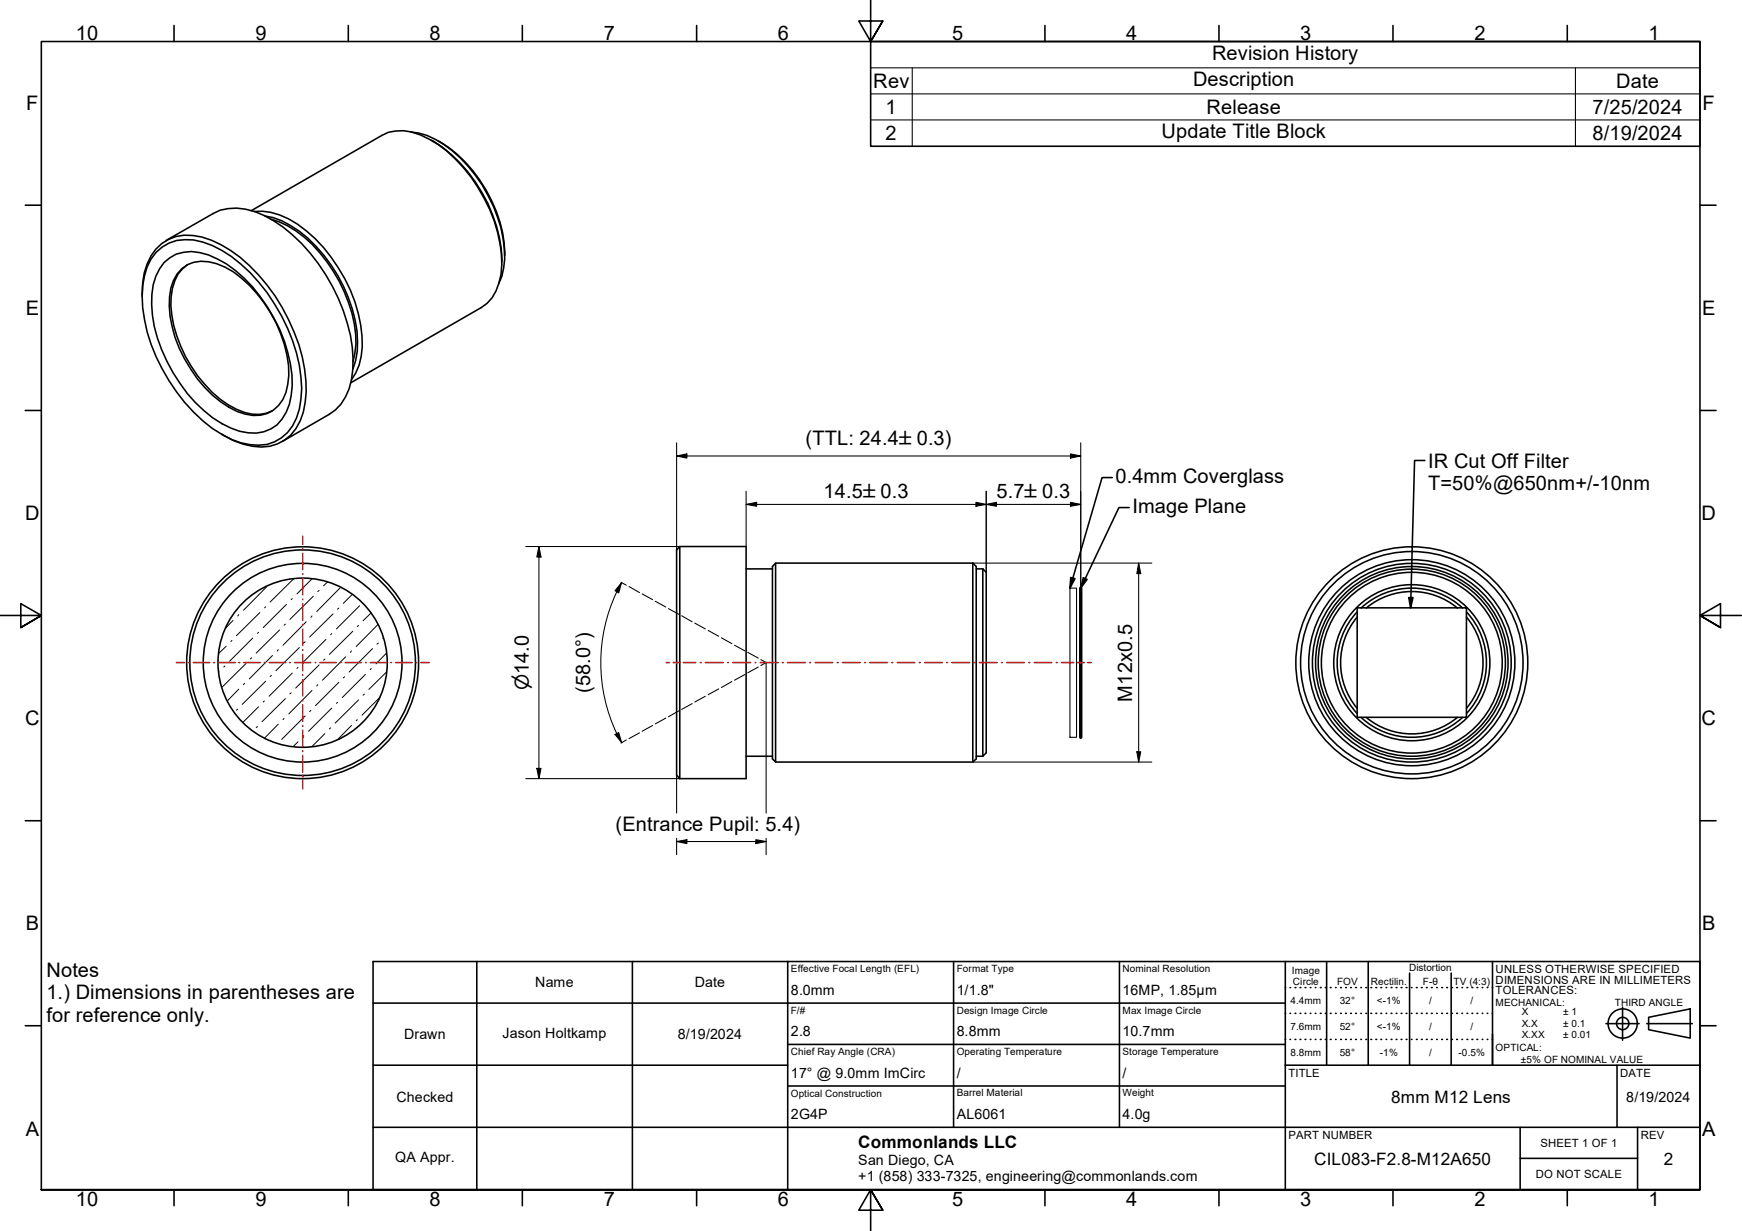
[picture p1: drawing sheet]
<svg xmlns="http://www.w3.org/2000/svg" width="420mm" height="297mm" viewBox="0 0 420 297" stroke-linecap="round" stroke-linejoin="round" font-family="sans-serif">
<!-- layer: Visible (ISO) -->
<g fill="none" stroke="#000" stroke-width=".38">
<path d="M99.1 31.9a19.7 19.7 0 0 1 12 6.2 35.1 35.1 0 0 1 10.6 24.4l-.7 4.2-.7 1.8M104.1 33.8a36.1 36.1 0 0 1 16.9 28.8v.6M105.7 34a33.7 33.7 0 0 1 16 27v.7M40.1 58l11.3-6.5a12 12 0 0 1 10-.5 36.1 36.1 0 0 1 17.1 15.3 40.2 40.2 0 0 1 6.6 22.8 13 13 0 0 1-5.7 10.9l-11.3 6.5M60.6 50.8l31.5-18.1a10.3 10.3 0 0 1 9.3-.1 30.2 30.2 0 0 1 13.9 12.6 35.1 35.1 0 0 1 5.7 18.7 11.8 11.8 0 0 1-4.9 10.3l-31.5 18.2M61.3 51a17.1 17.1 0 0 1 12.6 4.7 37.6 37.6 0 0 1 13.5 27.9 13.5 13.5 0 0 1-2.6 8M63.9 52.1a18.9 18.9 0 0 1 10.3 5.4 36.6 36.6 0 0 1 12 24.9v2.4l-.4 2.2-.6 1.9M65.3 52.9a25.1 25.1 0 0 1 13.5 10.2 34.7 34.7 0 0 1 7.1 19.9l-.7 4.2M34.3 71.6a16.6 16.6 0 0 1 3.3-11.5 10.4 10.4 0 0 1 11.1-2.9 29.5 29.5 0 0 1 13.7 9.1 45.3 45.3 0 0 1 11.4 25.6 19.7 19.7 0 0 1-2.4 11.5 10.1 10.1 0 0 1-10.5 4.3 19.7 19.7 0 0 1-7.4-2.9M37.7 60.9a10.4 10.4 0 0 1 11.2-2.5 29.3 29.3 0 0 1 13.5 9.7 42.8 42.8 0 0 1 10.4 25.6 16.1 16.1 0 0 1-3.5 10.7 9.8 9.8 0 0 1-9 2.9 21.5 21.5 0 0 1-11.4-5.8 44.4 44.4 0 0 1-14.5-27.2 20 20 0 0 1 2-11.8zM39.6 63.4a9.8 9.8 0 0 1 10.7-1.9 29.6 29.6 0 0 1 14.2 12.6 35.3 35.3 0 0 1 6 19 13.4 13.4 0 0 1-3.7 9.4 10.3 10.3 0 0 1-11.1 .8 31.4 31.4 0 0 1-14-13.4 33.4 33.4 0 0 1-5.1-18.9 13 13 0 0 1 3-7.6zM43.9 64.8a8.1 8.1 0 0 1 8.3-1.2 25.8 25.8 0 0 1 13 11.8 29.7 29.7 0 0 1 4.5 15.1 10.5 10.5 0 0 1-3.8 8.5 7.9 7.9 0 0 1-6.7 .9 23.8 23.8 0 0 1-13.2-10.9 28.3 28.3 0 0 1-5.1-17.4 10 10 0 0 1 3-6.8z"/>
<path d="M45.2 63.9a8.4 8.4 0 0 0-3.6 5.7 23.8 23.8 0 0 0 2 14 31.3 31.3 0 0 0 11.4 14 12.2 12.2 0 0 0 9.1 2.1l1.6-.5M164 131.9h16v56h-16l-.8-.8v-54.4zM164 131.9v56M180 137.3h6.3M187.1 135.9v48M234.6 135.9h-47.5l-.8 .8v46.4l.8 .8M234.6 135.9l.9 .8v46.4l-.9 .8M234.6 135.9v48M235.5 137.3h1.5M237 137.3l.9 .8v43.6l-.9 .8M237 137.3v45.2M327.3 147.7a18 18 0 0 0 0 24.4"/>
<path d="M327.3 148.9a17.2 17.2 0 0 0 0 22M327.3 146.7h26.4v26.4h-26.4zM328.3 146.7a18 18 0 0 1 24.5 0M351.5 146.7a17.2 17.2 0 0 0-22 0M353.7 148.9a17.2 17.2 0 0 1 0 22M353.7 147.7a18 18 0 0 1 0 24.5M328.3 173.1a18 18 0 0 0 24.5 0M329.5 173.1a17.2 17.2 0 0 0 22 0M180 182.5h6.3M187.1 183.9h47.5M235.5 182.5h1.5"/>
<circle cx="73" cy="159.9" r="27.2"/>
<circle cx="73" cy="159.9" r="28"/>
<circle cx="73" cy="159.9" r="20.4"/>
<circle cx="73" cy="159.9" r="24"/>
<circle cx="340.5" cy="159.9" r="24.9"/>
<circle cx="340.5" cy="159.9" r="22.6"/>
<circle cx="340.5" cy="159.9" r="24"/>
<circle cx="340.5" cy="159.9" r="21.8"/>
<circle cx="340.5" cy="159.9" r="23.2"/>
<circle cx="340.5" cy="159.9" r="28"/>
<circle cx="340.5" cy="159.9" r="26.8"/>
<circle cx="340.5" cy="159.9" r="18.8"/>
</g>
<!-- layer: Hatch (ISO) -->
<g fill="none" stroke="#000" stroke-width=".24">
<path d="M70.8 139.7l-5.6 5.6M75.3 139.6l-3.7 3.7M54.5 155.9l-1.7 1.8M55.9 154.5l-.2 .3M56.2 149.7l-1.7 1.8M57.6 148.3l-.3 .3M60.7 158.7l-.3 .3M61 154l-5.6 5.6M62.4 152.6l-.3 .2M62.7 147.8l-5.7 5.6M64.1 146.4l-.3 .3M64.3 141.6l-5.6 5.6"/>
<path d="M65.7 158.2l-5.6 5.6M67.1 156.8l-.2 .3M67.4 152l-5.6 5.6M68.8 150.6l-.3 .3M69.1 145.8l-5.6 5.6M70.5 144.4l-.3 .3M72.2 156.3l-5.7 5.5M73.6 154.9l-.3 .2M73.9 150l-5.6 5.7M75.2 148.6l-.2 .4M75.6 143.9l-5.7 5.6M77 142.5l-.4 .2"/>
<path d="M78.4 159.1l-.4 .2M78.6 154.3l-5.6 5.6M79 140.4l-1 .9M80 152.9l-.2 .2M80.3 148.1l-5.6 5.6M81.7 146.7l-.3 .3M82 141.9l-5.6 5.7M83.4 158.5l-5.6 5.6M84.8 157.1l-.3 .3M85 143.4l-2.2 2.2M85.1 152.3l-5.7 5.6M86.5 150.9l-.3 .3"/>
<path d="M86.7 146.2l-5.5 5.6M89.5 147.9l-1.9 1.9M89.9 156.5l-5.7 5.7M91.2 150.7l-5.3 5.3M91.2 155.2l-.3 .2M92.5 153.8l-.2 .2M93.2 157.6l-2.5 2.6M52.8 162.1v.1M54.2 160.7l-.2 .3M57.3 171.1l-.3 .3M57.6 166.3l-2.7 2.8M59 164.9l-.3 .3"/>
<path d="M59.3 160.1l-5.6 5.6M62.1 175.3l-.3 .3M62.4 170.5l-3.8 3.8M63.8 169.1l-.3 .3M64.1 164.4l-5.7 5.6M65.5 163l-.3 .2M67.1 174.7l-3.3 3.4M68.5 173.3l-.2 .4M68.8 168.6l-5.6 5.6M70.2 167.2l-.3 .2M70.5 162.4l-5.6 5.6M71.9 179l-1.2 1.1"/>
<path d="M71.9 161l-.3 .3M73.3 177.6l-.3 .2M73.6 172.8l-5.7 5.6M75 171.4l-.3 .3M75.2 166.6l-5.5 5.7M76.6 165.2l-.2 .3M77 160.5l-5.7 5.5M78.4 177l-3.2 3.2M79.8 175.6l-.4 .3M80 170.9l-5.6 5.6M81.4 169.5l-.2 .2M81.7 164.6l-5.6 5.7"/>
<path d="M83.1 163.3l-.3 .3M84.8 175.1l-3.4 3.4M86.2 173.7l-.3 .2M86.5 168.9l-5.7 5.6M87.9 167.5l-.3 .3M88.1 162.7l-5.6 5.6M89.5 161.3l-.2 .3M91.6 168.3l-4.3 4.3M93.3 162.1l-4.3 4.3"/>
</g>
<!-- layer: Sketch Geometry (ISO) -->
<g fill="none" stroke="#000" stroke-width=".25">
<path d="M149.8 140.5l1.3 .7M151.7 141.5l2.5 1.5M154.9 143.3l2.5 1.4M158.1 145.1l2.5 1.4M161.2 146.9l2.6 1.4M164.4 148.6l2.5 1.4M167.6 150.4l2.5 1.4M170.8 152.1l2.6 1.4M174 153.9l2.5 1.4M177.2 155.7l2.5 1.4M180.3 157.4l2.6 1.4M183.5 159.2l1.3 .7-1.3 .7"/>
<path d="M258.1 141.9h1.6v36h-1.6zM151.1 178.5l-1.3 .8M154.2 176.8l-2.5 1.4M157.4 175.1l-2.5 1.4M160.6 173.3l-2.5 1.4M163.8 171.5l-2.6 1.5M166.9 169.8l-2.5 1.4M170.1 168l-2.5 1.4M173.4 166.2l-2.6 1.4M176.5 164.5l-2.5 1.4M179.7 162.7l-2.5 1.4M182.9 161l-2.6 1.4"/>
</g>
<path d="M260.7 141.9v36" fill="none" stroke="#000" stroke-width=".83"/>
<!-- layer: Border (ISO) -->
<g fill="none" stroke="#000" stroke-width=".38">
<path d="M42 6.1v3.9M84 6.1v3.9M126 6.1v3.9M168 6.1v3.9M210 0v10l-2.9-4.9h5.8l-2.9 4.9 2.9-4.9M252 6.1v3.9M294 6.1v3.9M336 6.1v3.9M378 6.1v3.9M6.1 49.5h3.9M410 49.5h3.9M6.1 99h3.9"/>
<path d="M410 99h3.9M0 148.5h10l-5-2.8v5.7l5-2.9-5 2.9M420 148.5h-10l5-2.8v5.7l-5-2.9 5 2.9M6.1 198h3.9M410 198h3.9M6.1 247.5h3.9M410 247.5h3.9M10 287.1v-277.1h400v277.1h-400h400M42 287.1v3.8M84 287.1v3.8M126 287.1v3.8M168 287.1v3.8"/>
<path d="M212.9 292l-2.9-4.9 2.9 4.9h-5.8l2.9-4.9v9.9M252 287.1v3.8M294 287.1v3.8M336 287.1v3.8M378 287.1v3.8"/>
</g>
<!-- layer: Title (ISO) -->
<g fill="none" stroke="#000" stroke-width=".38">
<path d="M115 232v55.1M152.5 232v55.1M190 232h-100v55.1h62.5M190 232h220v55.1h-220M190 232v55.1M230 232v40M270 232v40M310 238.3h.1M310 232v55.1M311.1 238.3h.2M312.4 238.3h.1M313.6 238.3h.2"/>
<path d="M314.8 238.3h.2M316 238.3h.2M317.2 238.3h.2M318.5 238.3h.1M319.7 238.3h.1M320 232v25M320.9 238.3h.2M322.1 238.3h.2M323.3 238.3h.2M324.5 238.3h.2M325.8 238.3h.1M327 238.3h.2"/>
<path d="M328.2 238.3h.2M329.4 238.3h.2M330 232v25M330.6 238.3h.2M331.9 238.3h.1M333.1 238.3h.1M334.3 238.3h.2M335.5 238.3h.2M336.7 238.3h.2M337.9 238.3h.2M339.2 238.3h.1M340 234.8v22.2"/>
<path d="M340.4 238.3h.2M341.6 238.3h.2M342.8 238.3h.2M344 238.3h.2M345.2 238.3h.2M346.5 238.3h.1M347.7 238.3h.2M348.9 238.3h.2M350 234.8v22.2M350.1 238.3h.2M351.3 238.3h.2M352.6 238.3h.1"/>
<path d="M353.8 238.3h.2M355 238.3h.2M356.2 238.3h.2M357.5 238.3h.1M358.7 238.3h.1M359.9 238.3h.1M360 232v25M90 257h100M90 242h220M190 252h120M310 244.5h.1M310 250.8h.1"/>
<path d="M310 257h100M311.1 244.5h.2M311.1 250.8h.2M312.4 244.5h.1M312.4 250.8h.1M313.6 244.5h.2M313.6 250.8h.2M314.8 244.5h.2M314.8 250.8h.2M316 244.5h.2M316 250.8h.2M317.2 244.5h.2"/>
<path d="M317.2 250.8h.2M318.5 244.5h.1M318.5 250.8h.1M319.7 244.5h.1M319.7 250.8h.1M320.9 244.5h.2M320.9 250.8h.2M322.1 244.5h.2M322.1 250.8h.2M323.3 244.5h.2M323.3 250.8h.2M324.5 244.5h.2"/>
<path d="M324.5 250.8h.2M325.8 244.5h.1M325.8 250.8h.1M327 244.5h.2M327 250.8h.2M328.2 244.5h.2M328.2 250.8h.2M329.4 244.5h.2M329.4 250.8h.2M330.6 244.5h.2M330.6 250.8h.2M331.9 244.5h.1"/>
<path d="M331.9 250.8h.1M333.1 244.5h.1M333.1 250.8h.1M334.3 244.5h.2M334.3 250.8h.2M335.5 244.5h.2M335.5 250.8h.2M336.7 244.5h.2M336.7 250.8h.2M337.9 244.5h.2M337.9 250.8h.2M339.2 244.5h.1"/>
<path d="M339.2 250.8h.1M340.4 244.5h.2M340.4 250.8h.2M341.6 244.5h.2M341.6 250.8h.2M342.8 244.5h.2M342.8 250.8h.2M344 244.5h.2M344 250.8h.2M345.2 244.5h.2M345.2 250.8h.2M346.5 244.5h.1"/>
<path d="M346.5 250.8h.1M347.7 244.5h.2M347.7 250.8h.2M348.9 244.5h.2M348.9 250.8h.2M350.1 244.5h.2M350.1 250.8h.2M351.3 244.5h.2M351.3 250.8h.2M352.6 244.5h.1M352.6 250.8h.1M353.8 244.5h.2"/>
<path d="M353.8 250.8h.2M355 244.5h.2M355 250.8h.2M356.2 244.5h.2M356.2 250.8h.2M357.5 244.5h.1M357.5 250.8h.1M358.7 244.5h.1M358.7 250.8h.1M359.9 244.5h.1M359.9 250.8h.1M387.3 247h8.1"/>
<path d="M390 257v15M391.4 243v8M397.2 247h11M397.6 245.5l10.1-2.1v7.1l-10.1-2zM90 272h320M190 262.1h120M366.6 279.5h28.4M366.6 272v15.1M395 272v15.1M152.5 287.1h37.5"/>
<circle cx="391.4" cy="247" r="3.5"/>
<circle cx="391.4" cy="247" r="1.49"/>
</g>
<!-- layer: 0 -->
<path d="M190 287.1h100" fill="none" stroke="#000" stroke-width=".24"/>
<!-- layer: Symbol (ISO) -->
<path d="M210 10h200v25.3h-200zM268.3 115.2h-2.5l-7.7 26.7M343.7 111.1h-2.5l-1 35.6M258.3 139.4l1 .2-1.2 2.3zM261.3 139.4l.9 .4-1.5 2.1zM272.4 122.5h-2.5l-9.2 19.4M339.8 144.2h1l-.6 2.5z" fill="none" stroke="#000" stroke-width=".38"/>
<path d="M210 16.4h200M220 16.4v18.9M380 16.4v18.9M210 22.7h200M210 28.9h200" fill="none" stroke="#000" stroke-width=".25"/>
<path d="M258.3 139.4l1 .2-1.2 2.3zM261.3 139.4l.9 .4-1.5 2.1zM339.8 144.2h1l-.6 2.5z" fill="#000"/>
<!-- layer: Dimension (ISO) -->
<g fill="none" stroke="#000" stroke-width=".25">
<path d="M163.2 110l2.5-.5v1zM163.2 110h97.5M163.2 106.9v25.8M180 118.5v13.4M237.9 118.5v19.6M258.2 109.5l2.5 .5-2.5 .5zM260.7 106.9v35M126.8 131.9h37.2M130 131.9l.5 2.5h-1zM130 131.9v56M180 121.7l2.5-.5v1zM180 121.7h80.7"/>
<path d="M234.6 135.9h43.2M235.4 121.2l2.5 .5-2.5 .5zM237.9 121.7l2.4-.5v1zM258.2 121.2l2.5 .5-2.5 .5zM274.6 135.9l.5 2.5h-.9zM274.6 135.9v48M149.9 140.6l-.7 2.5-.9-.6zM149.9 140.6a39.7 39.7 0 0 0 0 38.6M148.3 177.2l.9-.4 .7 2.4zM184.8 160v36.2M126.8 187.9h37.2M129.5 185.4h1l-.5 2.5z"/>
<path d="M163.2 187.1v9.1M234.6 183.9h43.2M274.2 181.4h.9l-.5 2.5zM163.2 203.1l2.5-.5v1zM163.2 202.3v3.9M163.2 203.1h21.6M182.3 202.6l2.5 .5-2.5 .5zM184.8 202.3v3.9"/>
</g>
<g fill="#000">
<path d="M163.2 110l2.5-.5v1zM258.2 109.5l2.5 .5-2.5 .5zM130 131.9l.5 2.5h-1zM180 121.7l2.5-.5v1zM235.4 121.2l2.5 .5-2.5 .5zM237.9 121.7l2.4-.5v1zM258.2 121.2l2.5 .5-2.5 .5zM274.6 135.9l.5 2.5h-.9zM149.9 140.6l-.7 2.5-.9-.6zM148.3 177.2l.9-.4 .7 2.4zM129.5 185.4h1l-.5 2.5zM274.2 181.4h.9l-.5 2.5z"/>
<path d="M163.2 203.1l2.5-.5v1zM182.3 202.6l2.5 .5-2.5 .5z"/>
</g>
<!-- layer: Center Mark (ISO) -->
<g fill="none" stroke="#f00" stroke-width=".38">
<path d="M73 129.4v2M73 132.4v.1M73 133.5v4M73 138.5v.1M73 139.6v4M42.5 159.9h2M45.5 159.9h.2M46.6 159.9h4M51.6 159.9h.2M52.7 159.9h4M57.7 159.9h.1M58.9 159.9h3.9"/>
<path d="M63.8 159.9h.1M65 159.9h3.9M69.8 159.9h.2M71.1 159.9h3.9M73 144.6v.1M73 145.7v4M73 150.7v.1M73 151.8v4M73 156.8v.1M73 157.9v3.9M76 159.9h.1M77.2 159.9h3.9"/>
<path d="M82.1 159.9h.1M83.2 159.9h4M88.2 159.9h.1M89.3 159.9h4M94.3 159.9h.1M95.4 159.9h4M100.4 159.9h.1M101.5 159.9h2M73 162.9v.1M73 164v3.9M73 169v.1M73 170.1v3.9"/>
<path d="M73 175.1v.1M73 176.2v3.9M73 181.2v.1M73 182.3v4M73 187.2v.2M73 188.4v2"/>
</g>
<!-- layer: Centerline (ISO) -->
<g fill="none" stroke="#f00" stroke-width=".38">
<path d="M160.7 159.9h.8M162.4 159.9h1.6M164.8 159.9h3M168.9 159.9h.2M170.1 159.9h4.3M175.5 159.9h.2M176.7 159.9h4.3M182.1 159.9h.2M183.3 159.9h4.3M188.7 159.9h.2M189.9 159.9h4.3M195.3 159.9h.2"/>
<path d="M196.6 159.9h4.3M201.9 159.9h.2M203.2 159.9h4.3M208.5 159.9h.2M209.8 159.9h4.3M215.1 159.9h.2M216.4 159.9h4.3M221.7 159.9h.2M223 159.9h4.3M228.3 159.9h.2M229.6 159.9h4.3M234.9 159.9h.2"/>
<path d="M236.2 159.9h4.3M241.6 159.9h.1M242.8 159.9h4.3M248.2 159.9h.1M249.4 159.9h4.3M254.8 159.9h.2M256 159.9h3M259.8 159.9h1.7M262.3 159.9h.8"/>
</g>
<g font-size="4.8">
<text x="18.3" y="9.6">10</text>
<text x="61.7" y="9.6">9</text>
<text x="103.6" y="9.6">8</text>
<text x="145.7" y="9.6">7</text>
<text x="187.6" y="9.6">6</text>
<text x="229.6" y="9.6">5</text>
<text x="271.7" y="9.6">4</text>
<text x="313.6" y="9.6">3</text>
<text x="355.7" y="9.6">2</text>
<text x="397.6" y="9.6">1</text>
<text x="292.4" y="14.4">Revision History</text>
<text x="210.6" y="21.2">Rev</text>
<text x="287.8" y="20.8">Description</text>
<text x="389.8" y="21.2">Date</text>
<text x="6.3" y="26.5">F</text>
<text x="213.6" y="27.5">1</text>
<text x="291" y="27.5">Release</text>
<text x="384.1" y="27.5">7/25/2024</text>
<text x="410.7" y="26.5">F</text>
<text x="213.6" y="33.9">2</text>
<text x="280.2" y="33.4">Update Title Block</text>
<text x="384.1" y="33.9">8/19/2024</text>
<text x="6.2" y="76.1">E</text>
<text x="410.5" y="76.1">E</text>
<text x="194.3" y="107.4">(TTL: 24.4±0.3)</text>
<text x="344.4" y="112.8">IR Cut Off Filter</text>
<text x="269" y="116.5">0.4mm Coverglass</text>
<text x="344.4" y="118.3">T=50%@650nm+/-10nm</text>
<text x="6.1" y="125.5">D</text>
<text x="198.6" y="120.1">14.5±0.3</text>
<text x="240.3" y="120.1">5.7±0.3</text>
<text x="273.1" y="123.7">Image Plane</text>
<text x="410.4" y="125.5">D</text>
<text x="142.4" y="167.2" transform="rotate(-90 142.4 167.2)">(58.0°)</text>
<text x="273" y="169.3" transform="rotate(-90 273 169.3)">M12x0.5</text>
<text x="6.1" y="175.1">C</text>
<text x="410.4" y="175.1">C</text>
<text x="148.5" y="200.5">(Entrance Pupil: 5.4)</text>
<text x="6.2" y="224.5">B</text>
<text x="410.5" y="224.5">B</text>
<text x="11.2" y="235.6">Notes</text>
<text x="11.2" y="241.1">1.) Dimensions in parentheses are</text>
<text x="11.2" y="246.6">for reference only.</text>
<text x="6.2" y="274.1">A</text>
<text x="410.5" y="274.1">A</text>
<text x="18.3" y="290.9">10</text>
<text x="61.7" y="290.9">9</text>
<text x="103.6" y="290.9">8</text>
<text x="145.7" y="290.9">7</text>
<text x="187.6" y="290.9">6</text>
<text x="229.6" y="290.9">5</text>
<text x="271.7" y="290.9">4</text>
<text x="313.6" y="290.9">3</text>
<text x="355.7" y="290.9">2</text>
<text x="397.6" y="290.9">1</text>
</g>
<text font-size="4.6" x="127.6" y="166.6" transform="rotate(-90 127.6 166.6)">⌀14.0</text>
<g font-size="4.1">
<text x="335.5" y="266.1">8mm M12 Lens</text>
<text x="207" y="277.1">Commonlands LLC</text>
<text x="317" y="281">CIL083-F2.8-M12A650</text>
<text x="401.3" y="281">2</text>
</g>
<g font-size="3.4">
<text x="129.1" y="238.2">Name</text>
<text x="167.6" y="238.2">Date</text>
<text x="190.8" y="240">8.0mm</text>
<text x="230.8" y="240">1/1.8&quot;</text>
<text x="270.8" y="240">16MP, 1.85µm</text>
<text x="97.5" y="250.7">Drawn</text>
<text x="121.2" y="250.4">Jason Holtkamp</text>
<text x="163.5" y="250.8">8/19/2024</text>
<text x="190.8" y="250">2.8</text>
<text x="230.8" y="250">8.8mm</text>
<text x="270.8" y="250">10.7mm</text>
<text x="190.8" y="260">17° @ 9.0mm ImCirc</text>
<text x="230.8" y="260">/</text>
<text x="270.8" y="260">/</text>
<text x="95.6" y="265.8">Checked</text>
<text x="392.2" y="265.8">8/19/2024</text>
<text x="190.8" y="270.1">2G4P</text>
<text x="230.8" y="270.1">AL6061</text>
<text x="270.8" y="270.1">4.0g</text>
<text x="95.3" y="280.5">QA Appr.</text>
<text x="207" y="281.1">San Diego, CA</text>
<text x="207" y="285">+1 (858) 333-7325, engineering@commonlands.com</text>
</g>
<g font-size="2.7">
<text x="360.7" y="234.8">UNLESS OTHERWISE SPECIFIED</text>
<text x="360.7" y="237.3">DIMENSIONS ARE IN MILLIMETERS</text>
<text x="360.7" y="239.8">TOLERANCES:</text>
<text x="310.8" y="259.8">TITLE</text>
<text x="390.8" y="259.8">DATE</text>
<text x="310.8" y="274.8">PART NUMBER</text>
<text x="395.7" y="274.8">REV</text>
<text x="371.5" y="276.8">SHEET 1 OF 1</text>
<text x="370.5" y="284.3">DO NOT SCALE</text>
</g>
<g font-size="2.4">
<text x="190.8" y="234.6">Effective Focal Length (EFL)</text>
<text x="230.8" y="234.6">Format Type</text>
<text x="270.8" y="234.6">Nominal Resolution</text>
<text x="311.6" y="235">Image</text>
<text x="311.8" y="237.8">Circle</text>
<text x="322.5" y="237.7">FOV</text>
<text x="330.6" y="237.7">Rectilin.</text>
<text x="339.9" y="234.3">Distortion</text>
<text x="343.2" y="237.7">F-θ</text>
<text x="350.6" y="237.7">TV (4:3)</text>
<text x="190.8" y="244.6">F/#</text>
<text x="230.8" y="244.6">Design Image Circle</text>
<text x="270.8" y="244.6">Max Image Circle</text>
<text x="311.3" y="242.3">4.4mm</text>
<text x="323.2" y="242.3">32°</text>
<text x="332.1" y="242.3">&lt;-1%</text>
<text x="344.7" y="242.3">/</text>
<text x="354.6" y="242.3">/</text>
<text x="360.7" y="242.7">MECHANICAL:</text>
<text x="367" y="245">X</text>
<text x="377" y="245">± 1</text>
<text x="389.5" y="242.7">THIRD ANGLE</text>
<text x="311.3" y="248.5">7.6mm</text>
<text x="323.2" y="248.5">52°</text>
<text x="332.1" y="248.5">&lt;-1%</text>
<text x="344.7" y="248.5">/</text>
<text x="354.6" y="248.5">/</text>
<text x="367" y="247.8">X.X</text>
<text x="367" y="250.6">X.XX</text>
<text x="377" y="247.8">± 0.1</text>
<text x="377" y="250.6">± 0.01</text>
<text x="190.8" y="254.6">Chief Ray Angle (CRA)</text>
<text x="230.8" y="254.6">Operating Temperature</text>
<text x="270.8" y="254.6">Storage Temperature</text>
<text x="311.3" y="254.7">8.8mm</text>
<text x="323.2" y="254.8">58°</text>
<text x="332.8" y="254.7">-1%</text>
<text x="344.7" y="254.8">/</text>
<text x="351.8" y="254.7">-0.5%</text>
<text x="360.7" y="253.7">OPTICAL:</text>
<text x="366.8" y="256.5">±5% OF NOMINAL VALUE</text>
<text x="190.8" y="264.6">Optical Construction</text>
<text x="230.8" y="264.5">Barrel Material</text>
<text x="270.8" y="264.5">Weight</text>
</g>
</svg>
